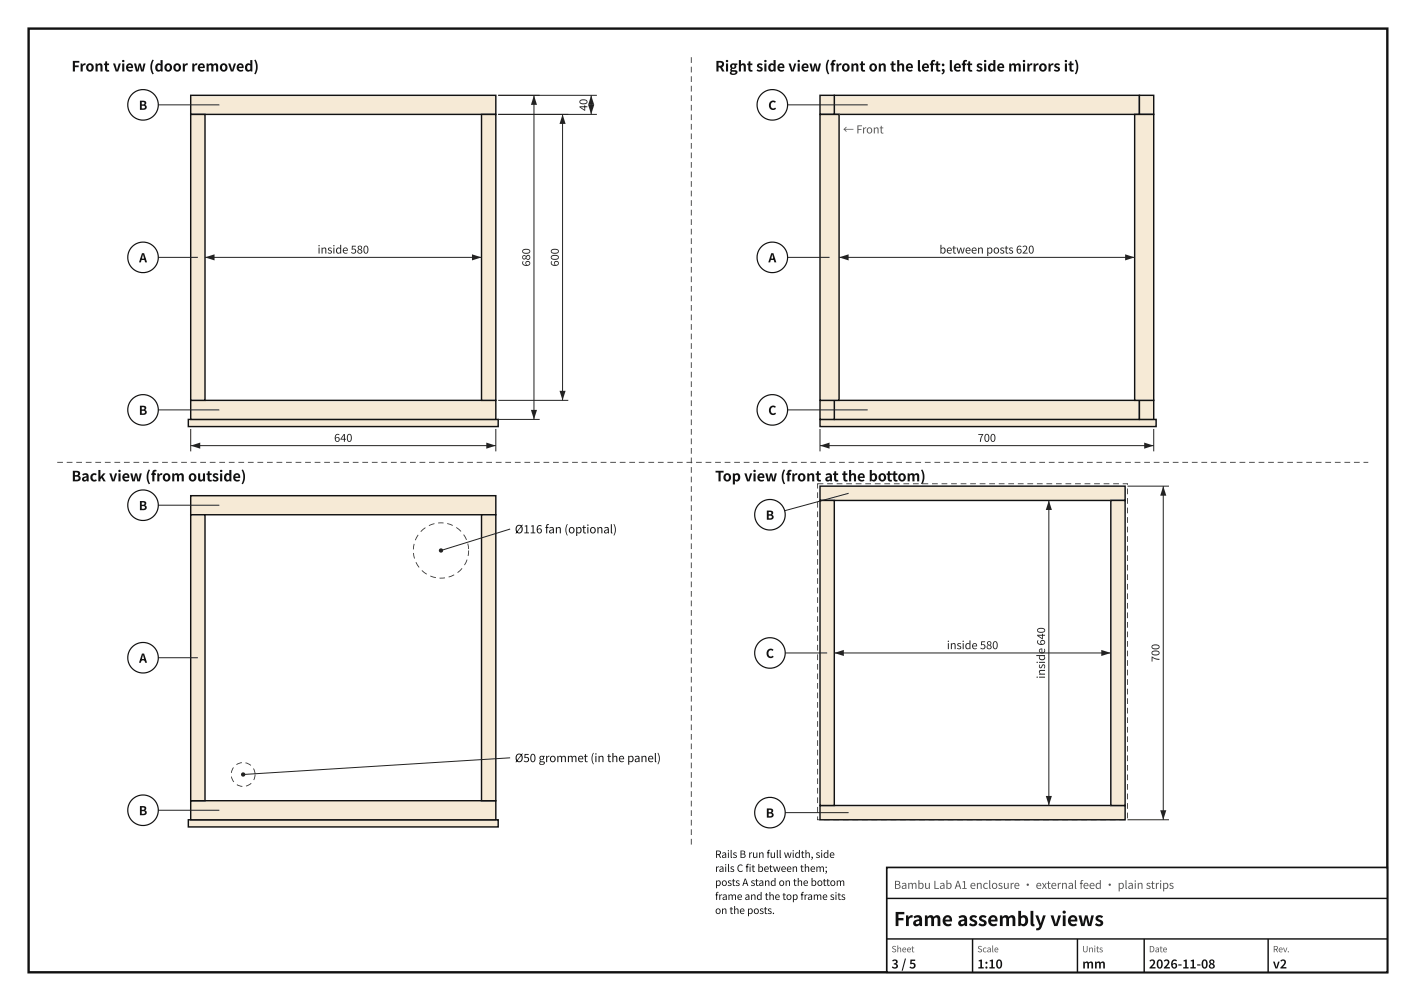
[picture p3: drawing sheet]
<svg xmlns="http://www.w3.org/2000/svg" width="297mm" height="210mm" viewBox="0 0 297 210" stroke-linecap="round" stroke-linejoin="round" font-family="sans-serif">
<path d="M39.5 88h65v1.5h-65z" fill="#f6ead6"/>
<path d="M39.5 88h65v1.5h-65z" fill="none" stroke="#111" stroke-width=".3"/>
<path d="M40 84h64v4h-64z" fill="#f6ead6"/>
<path d="M40 84h64v4h-64z" fill="none" stroke="#111" stroke-width=".3"/>
<path d="M40 20h64v4h-64z" fill="#f6ead6"/>
<path d="M40 20h64v4h-64z" fill="none" stroke="#111" stroke-width=".3"/>
<path d="M40 24h3v60h-3z" fill="#f6ead6"/>
<path d="M40 24h3v60h-3z" fill="none" stroke="#111" stroke-width=".3"/>
<path d="M101 24h3v60h-3z" fill="#f6ead6"/>
<path d="M101 24h3v60h-3z" fill="none" stroke="#111" stroke-width=".3"/>
<path d="M30 22h16" fill="none" stroke="#222" stroke-width=".21"/>
<circle cx="30" cy="22" r="3.2" fill="#fff"/>
<circle cx="30" cy="22" r="3.2" fill="none" stroke="#111" stroke-width=".25"/>
<path d="M30 54h11.5" fill="none" stroke="#222" stroke-width=".21"/>
<circle cx="30" cy="54" r="3.2" fill="#fff"/>
<circle cx="30" cy="54" r="3.2" fill="none" stroke="#111" stroke-width=".25"/>
<path d="M30 86h16" fill="none" stroke="#222" stroke-width=".21"/>
<circle cx="30" cy="86" r="3.2" fill="#fff"/>
<circle cx="30" cy="86" r="3.2" fill="none" stroke="#111" stroke-width=".25"/>
<path d="M40 90v4.7M40 93.5h64M104 90v4.7" fill="none" stroke="#222" stroke-width=".21"/>
<g fill="#222">
<path d="M40 93.5l2-.6v1.2z"/>
<path d="M102 92.9l2 .6-2 .6z"/>
</g>
<path d="M43 54h58" fill="none" stroke="#222" stroke-width=".21"/>
<g fill="#222">
<path d="M43 54l2-.6v1.2z"/>
<path d="M99 53.4l2 .6-2 .6z"/>
</g>
<path d="M104.5 20h8.7M112 20v68M104.5 88h8.7" fill="none" stroke="#222" stroke-width=".21"/>
<g fill="#222">
<path d="M111.4 86h1.2l-.6 2z"/>
<path d="M112 20l.6 2h-1.2z"/>
</g>
<path d="M104.5 24h14.7M118 24v60M104.5 84h14.7" fill="none" stroke="#222" stroke-width=".21"/>
<g fill="#222">
<path d="M117.4 82h1.2l-.6 2z"/>
<path d="M118 24l.6 2h-1.2z"/>
</g>
<path d="M104.5 20h20.7M124 20v4M104.5 24h20.7" fill="none" stroke="#222" stroke-width=".21"/>
<g fill="#222">
<path d="M123.4 22h1.2l-.6 2z"/>
<path d="M124 20l.6 2h-1.2z"/>
</g>
<path d="M172 88h70.5v1.5h-70.5z" fill="#f6ead6"/>
<path d="M172 88h70.5v1.5h-70.5z" fill="none" stroke="#111" stroke-width=".3"/>
<path d="M175 84h64v4h-64z" fill="#f6ead6"/>
<path d="M175 84h64v4h-64z" fill="none" stroke="#111" stroke-width=".3"/>
<path d="M175 20h64v4h-64z" fill="#f6ead6"/>
<path d="M175 20h64v4h-64z" fill="none" stroke="#111" stroke-width=".3"/>
<path d="M172 84h3v4h-3z" fill="#f6ead6"/>
<path d="M172 84h3v4h-3z" fill="none" stroke="#111" stroke-width=".3"/>
<path d="M239 84h3v4h-3z" fill="#f6ead6"/>
<path d="M239 84h3v4h-3z" fill="none" stroke="#111" stroke-width=".3"/>
<path d="M172 20h3v4h-3z" fill="#f6ead6"/>
<path d="M172 20h3v4h-3z" fill="none" stroke="#111" stroke-width=".3"/>
<path d="M239 20h3v4h-3z" fill="#f6ead6"/>
<path d="M239 20h3v4h-3z" fill="none" stroke="#111" stroke-width=".3"/>
<path d="M172 24h4v60h-4z" fill="#f6ead6"/>
<path d="M172 24h4v60h-4z" fill="none" stroke="#111" stroke-width=".3"/>
<path d="M238 24h4v60h-4z" fill="#f6ead6"/>
<path d="M238 24h4v60h-4z" fill="none" stroke="#111" stroke-width=".3"/>
<path d="M162 22h20" fill="none" stroke="#222" stroke-width=".21"/>
<circle cx="162" cy="22" r="3.2" fill="#fff"/>
<circle cx="162" cy="22" r="3.2" fill="none" stroke="#111" stroke-width=".25"/>
<path d="M162 54h12" fill="none" stroke="#222" stroke-width=".21"/>
<circle cx="162" cy="54" r="3.2" fill="#fff"/>
<circle cx="162" cy="54" r="3.2" fill="none" stroke="#111" stroke-width=".25"/>
<path d="M162 86h20" fill="none" stroke="#222" stroke-width=".21"/>
<circle cx="162" cy="86" r="3.2" fill="#fff"/>
<circle cx="162" cy="86" r="3.2" fill="none" stroke="#111" stroke-width=".25"/>
<path d="M172 90v4.7M172 93.5h70M242 90v4.7" fill="none" stroke="#222" stroke-width=".21"/>
<g fill="#222">
<path d="M172 93.5l2-.6v1.2z"/>
<path d="M240 92.9l2 .6-2 .6z"/>
</g>
<path d="M176 54h62" fill="none" stroke="#222" stroke-width=".21"/>
<g fill="#222">
<path d="M176 54l2-.6v1.2z"/>
<path d="M236 53.4l2 .6-2 .6z"/>
</g>
<path d="M39.5 172h65v1.5h-65z" fill="#f6ead6"/>
<path d="M39.5 172h65v1.5h-65z" fill="none" stroke="#111" stroke-width=".3"/>
<path d="M40 168h64v4h-64z" fill="#f6ead6"/>
<path d="M40 168h64v4h-64z" fill="none" stroke="#111" stroke-width=".3"/>
<path d="M40 104h64v4h-64z" fill="#f6ead6"/>
<path d="M40 104h64v4h-64z" fill="none" stroke="#111" stroke-width=".3"/>
<path d="M101 108h3v60h-3z" fill="#f6ead6"/>
<path d="M101 108h3v60h-3z" fill="none" stroke="#111" stroke-width=".3"/>
<path d="M40 108h3v60h-3z" fill="#f6ead6"/>
<path d="M40 108h3v60h-3z" fill="none" stroke="#111" stroke-width=".3"/>
<path d="M30 106h16" fill="none" stroke="#222" stroke-width=".21"/>
<circle cx="30" cy="106" r="3.2" fill="#fff"/>
<circle cx="30" cy="106" r="3.2" fill="none" stroke="#111" stroke-width=".25"/>
<path d="M30 138h11.5" fill="none" stroke="#222" stroke-width=".21"/>
<circle cx="30" cy="138" r="3.2" fill="#fff"/>
<circle cx="30" cy="138" r="3.2" fill="none" stroke="#111" stroke-width=".25"/>
<path d="M30 170h16" fill="none" stroke="#222" stroke-width=".21"/>
<circle cx="30" cy="170" r="3.2" fill="#fff"/>
<circle cx="30" cy="170" r="3.2" fill="none" stroke="#111" stroke-width=".25"/>
<g fill="#333">
<path d="M51.6 164.8l1-.5 .2 .1-.9 .5-.3 .1zM49.7 164.5l1.1 .4v.2l-.9-.2-.3-.2zM48.4 162.9h.2l.5 1.1-.1 .1zM48.9 161l.1 .1-.4 1.1h-.2zM49.5 160.4l1.2-.5v.2l-1.1 .4zM51.5 160l1.2 .5-.1 .2-1.1-.6zM53.1 161.3l.1-.1 .2 .3 .2 .9h-.2zM53.4 162.5h.2v.3l-.3 .9-.2-.1z"/>
<path d="M97.9 117.4l.2 .1-.6 1.1-.1-.1zM95.9 120.1l1-.9 .1 .1-1 .9zM94.1 121l1.1-.5 .1 .2-1.2 .5zM92.2 121.2l1.1-.1v.2l-1.1 .1zM90.3 120.8l1.1 .3v.2l-1.2-.4zM88.6 119.6l1 .8-.1 .1-1.1-.7zM87.2 118l.1-.1 .7 1.1-.2 .1zM86.6 116h.2l.2 1.2h-.1zM86.8 114.1h.2l-.2 1.2h-.2zM87.6 112.2l.2 .1-.6 1.1-.2-.1zM88.4 111.3l.8-.7 .1 .2-1 .8-.1-.1zM89.9 110.2l1.2-.4 .1 .2-1.2 .4zM91.9 109.6h1.1v.2h-1.1zM93.8 109.8l1.2 .4-.1 .1-1.1-.4zM95.8 110.6l1 .8-.2 .2-.9-.9zM97.2 112.2l.1-.1 .6 1.1-.1 .1zM98 114.1l.2-.1 .2 1.2h-.2zM98.2 115.5h.2l-.1 1.2-.2-.1z"/>
</g>
<path d="M107 111l-14.5 4.5" fill="none" stroke="#222" stroke-width=".21"/>
<circle cx="92.5" cy="115.5" r=".45" fill="#222"/>
<path d="M107 159l-56 3.5" fill="none" stroke="#222" stroke-width=".21"/>
<circle cx="51" cy="162.5" r=".45" fill="#222"/>
<path d="M173.5 101.4h1.2v.2h-1.2zM175.5 101.4h1.2v.2h-1.2zM177.5 101.4h1.2v.2h-1.2zM179.5 101.4h1.2v.2h-1.2zM181.5 101.4h1.2v.2h-1.2zM183.5 101.4h1.2v.2h-1.2zM185.5 101.4h1.2v.2h-1.2zM187.5 101.4h1.2v.2h-1.2zM189.5 101.4h1.2v.2h-1.2zM191.5 101.4h1.2v.2h-1.2zM193.5 101.4h1.2v.2h-1.2zM195.5 101.4h1.2v.2h-1.2zM197.5 101.4h1.2v.2h-1.2zM199.5 101.4h1.2v.2h-1.2zM201.5 101.4h1.2v.2h-1.2zM203.5 101.4h1.2v.2h-1.2zM205.5 101.4h1.2v.2h-1.2zM207.5 101.4h1.2v.2h-1.2zM209.5 101.4h1.2v.2h-1.2zM211.5 101.4h1.2v.2h-1.2zM213.5 101.4h1.2v.2h-1.2zM215.5 101.4h1.2v.2h-1.2zM217.5 101.4h1.2v.2h-1.2zM219.5 101.4h1.2v.2h-1.2zM221.5 101.4h1.2v.2h-1.2zM223.5 101.4h1.2v.2h-1.2zM225.5 101.4h1.2v.2h-1.2zM227.5 101.4h1.2v.2h-1.2zM229.5 101.4h1.2v.2h-1.2zM231.5 101.4h1.2v.2h-1.2zM233.5 101.4h1.2v.2h-1.2zM235.5 101.4h1.1v.3h-.2l.1-.2-1 .1zM236.4 102.5h.2v1.2h-.2zM236.4 104.5h.2v1.2h-.2zM236.4 106.5h.2v1.2h-.2zM236.4 108.5h.2v1.2h-.2zM236.4 110.5h.2v1.2h-.2zM236.4 112.5h.2v1.2h-.2zM236.4 114.5h.2v1.2h-.2zM236.4 116.5h.2v1.2h-.2zM236.4 118.5h.2v1.2h-.2zM236.4 120.5h.2v1.2h-.2zM236.4 122.5h.2v1.2h-.2zM236.4 124.5h.2v1.2h-.2zM236.4 126.5h.2v1.2h-.2zM236.4 128.5h.2v1.2h-.2zM236.4 130.5h.2v1.2h-.2zM236.4 132.5h.2v1.2h-.2zM236.4 134.5h.2v1.2h-.2zM236.4 136.5h.2v1.2h-.2zM236.4 138.5h.2v1.2h-.2zM236.4 140.5h.2v1.2h-.2zM236.4 142.5h.2v1.2h-.2zM236.4 144.5h.2v1.2h-.2zM236.4 146.5h.2v1.2h-.2zM236.4 148.5h.2v1.2h-.2zM236.4 150.5h.2v1.2h-.2zM236.4 152.5h.2v1.2h-.2zM236.4 154.5h.2v1.2h-.2zM236.4 156.5h.2v1.2h-.2zM236.4 158.5h.2v1.2h-.2zM236.4 160.5h.2v1.2h-.2zM236.4 162.5h.2v1.2h-.2zM236.4 164.5h.2v1.2h-.2zM236.4 166.5h.2v1.2h-.2zM236.4 168.5h.2v1.2h-.2zM236.4 170.5h.2v1.2h-.2zM234.8 171.9h1.2v.2h-1.2zM232.8 171.9h1.2v.2h-1.2zM230.8 171.9h1.2v.2h-1.2zM228.8 171.9h1.2v.2h-1.2zM226.8 171.9h1.2v.2h-1.2zM224.8 171.9h1.2v.2h-1.2zM222.8 171.9h1.2v.2h-1.2zM220.8 171.9h1.2v.2h-1.2zM218.8 171.9h1.2v.2h-1.2zM216.8 171.9h1.2v.2h-1.2zM214.8 171.9h1.2v.2h-1.2zM212.8 171.9h1.2v.2h-1.2zM210.8 171.9h1.2v.2h-1.2zM208.8 171.9h1.2v.2h-1.2zM206.8 171.9h1.2v.2h-1.2zM204.8 171.9h1.2v.2h-1.2zM202.8 171.9h1.2v.2h-1.2zM200.8 171.9h1.2v.2h-1.2zM198.8 171.9h1.2v.2h-1.2zM196.8 171.9h1.2v.2h-1.2zM194.8 171.9h1.2v.2h-1.2zM192.8 171.9h1.2v.2h-1.2zM190.8 171.9h1.2v.2h-1.2zM188.8 171.9h1.2v.2h-1.2zM186.8 171.9h1.2v.2h-1.2zM184.8 171.9h1.2v.2h-1.2zM182.8 171.9h1.2v.2h-1.2zM180.8 171.9h1.2v.2h-1.2zM178.8 171.9h1.2v.2h-1.2zM176.8 171.9h1.2v.2h-1.2zM174.8 171.9h1.2v.2h-1.2zM172.8 171.9h1.2v.2h-1.2zM171.4 171.3h.2l-.1 .7 .5-.1v.2h-.6zM171.4 169.3h.2v1.2h-.2zM171.4 167.3h.2v1.2h-.2zM171.4 165.3h.2v1.2h-.2zM171.4 163.3h.2v1.2h-.2zM171.4 161.3h.2v1.2h-.2zM171.4 159.3h.2v1.2h-.2zM171.4 157.3h.2v1.2h-.2zM171.4 155.3h.2v1.2h-.2zM171.4 153.3h.2v1.2h-.2zM171.4 151.3h.2v1.2h-.2zM171.4 149.3h.2v1.2h-.2zM171.4 147.3h.2v1.2h-.2zM171.4 145.3h.2v1.2h-.2zM171.4 143.3h.2v1.2h-.2zM171.4 141.3h.2v1.2h-.2zM171.4 139.3h.2v1.2h-.2zM171.4 137.3h.2v1.2h-.2zM171.4 135.3h.2v1.2h-.2zM171.4 133.3h.2v1.2h-.2zM171.4 131.3h.2v1.2h-.2zM171.4 129.3h.2v1.2h-.2zM171.4 127.3h.2v1.2h-.2zM171.4 125.3h.2v1.2h-.2zM171.4 123.3h.2v1.2h-.2zM171.4 121.3h.2v1.2h-.2zM171.4 119.3h.2v1.2h-.2zM171.4 117.3h.2v1.2h-.2zM171.4 115.3h.2v1.2h-.2zM171.4 113.3h.2v1.2h-.2zM171.4 111.3h.2v1.2h-.2zM171.4 109.3h.2v1.2h-.2zM171.4 107.3h.2v1.2h-.2zM171.4 105.3h.2v1.2h-.2zM171.4 103.3h.2v1.2h-.2zM171.4 101.4h1.3v.2l-1.2-.1 .1 1h-.2z" fill="#333"/>
<path d="M172 169h64v3h-64z" fill="#f6ead6"/>
<path d="M172 169h64v3h-64z" fill="none" stroke="#111" stroke-width=".3"/>
<path d="M172 102h64v3h-64z" fill="#f6ead6"/>
<path d="M172 102h64v3h-64z" fill="none" stroke="#111" stroke-width=".3"/>
<path d="M172 105h3v64h-3z" fill="#f6ead6"/>
<path d="M172 105h3v64h-3z" fill="none" stroke="#111" stroke-width=".3"/>
<path d="M233 105h3v64h-3z" fill="#f6ead6"/>
<path d="M233 105h3v64h-3z" fill="none" stroke="#111" stroke-width=".3"/>
<path d="M178 103.5l-16.5 4.5" fill="none" stroke="#222" stroke-width=".21"/>
<circle cx="161.5" cy="108" r="3.2" fill="#fff"/>
<circle cx="161.5" cy="108" r="3.2" fill="none" stroke="#111" stroke-width=".25"/>
<path d="M161.5 137h12" fill="none" stroke="#222" stroke-width=".21"/>
<circle cx="161.5" cy="137" r="3.2" fill="#fff"/>
<circle cx="161.5" cy="137" r="3.2" fill="none" stroke="#111" stroke-width=".25"/>
<path d="M161.5 170.5h16.5" fill="none" stroke="#222" stroke-width=".21"/>
<circle cx="161.5" cy="170.5" r="3.2" fill="#fff"/>
<circle cx="161.5" cy="170.5" r="3.2" fill="none" stroke="#111" stroke-width=".25"/>
<path d="M236.5 102h8.7M244 102v70M236.5 172h8.7" fill="none" stroke="#222" stroke-width=".21"/>
<g fill="#222">
<path d="M243.4 170h1.2l-.6 2z"/>
<path d="M244 102l.6 2h-1.2z"/>
</g>
<path d="M175 137h58" fill="none" stroke="#222" stroke-width=".21"/>
<g fill="#222">
<path d="M175 137l2-.6v1.2z"/>
<path d="M231 136.4l2 .6-2 .6z"/>
</g>
<path d="M220 105v64" fill="none" stroke="#222" stroke-width=".21"/>
<g fill="#222">
<path d="M219.4 167h1.2l-.6 2z"/>
<path d="M220 105l.6 2h-1.2z"/>
</g>
<g fill="#333">
<path d="M144.9 12h.2v1.2h-.2zM144.9 14h.2v1.2h-.2zM144.9 16h.2v1.2h-.2zM144.9 18h.2v1.2h-.2zM144.9 20h.2v1.2h-.2zM144.9 22h.2v1.2h-.2zM144.9 24h.2v1.2h-.2zM144.9 26h.2v1.2h-.2zM144.9 28h.2v1.2h-.2zM144.9 30h.2v1.2h-.2zM144.9 32h.2v1.2h-.2zM144.9 34h.2v1.2h-.2zM144.9 36h.2v1.2h-.2zM144.9 38h.2v1.2h-.2zM144.9 40h.2v1.2h-.2zM144.9 42h.2v1.2h-.2zM144.9 44h.2v1.2h-.2zM144.9 46h.2v1.2h-.2zM144.9 48h.2v1.2h-.2zM144.9 50h.2v1.2h-.2zM144.9 52h.2v1.2h-.2zM144.9 54h.2v1.2h-.2zM144.9 56h.2v1.2h-.2zM144.9 58h.2v1.2h-.2zM144.9 60h.2v1.2h-.2zM144.9 62h.2v1.2h-.2zM144.9 64h.2v1.2h-.2zM144.9 66h.2v1.2h-.2zM144.9 68h.2v1.2h-.2zM144.9 70h.2v1.2h-.2zM144.9 72h.2v1.2h-.2zM144.9 74h.2v1.2h-.2zM144.9 76h.2v1.2h-.2zM144.9 78h.2v1.2h-.2zM144.9 80h.2v1.2h-.2zM144.9 82h.2v1.2h-.2zM144.9 84h.2v1.2h-.2zM144.9 86h.2v1.2h-.2zM144.9 88h.2v1.2h-.2zM144.9 90h.2v1.2h-.2zM144.9 92h.2v1.2h-.2zM144.9 94h.2v1.2h-.2zM144.9 96h.2v1.2h-.2zM144.9 98h.2v1.2h-.2zM144.9 100h.2v1.2h-.2zM144.9 102h.2v1.2h-.2zM144.9 104h.2v1.2h-.2zM144.9 106h.2v1.2h-.2zM144.9 108h.2v1.2h-.2zM144.9 110h.2v1.2h-.2zM144.9 112h.2v1.2h-.2zM144.9 114h.2v1.2h-.2zM144.9 116h.2v1.2h-.2zM144.9 118h.2v1.2h-.2zM144.9 120h.2v1.2h-.2zM144.9 122h.2v1.2h-.2zM144.9 124h.2v1.2h-.2zM144.9 126h.2v1.2h-.2zM144.9 128h.2v1.2h-.2zM144.9 130h.2v1.2h-.2zM144.9 132h.2v1.2h-.2zM144.9 134h.2v1.2h-.2zM144.9 136h.2v1.2h-.2zM144.9 138h.2v1.2h-.2zM144.9 140h.2v1.2h-.2zM144.9 142h.2v1.2h-.2zM144.9 144h.2v1.2h-.2zM144.9 146h.2v1.2h-.2zM144.9 148h.2v1.2h-.2zM144.9 150h.2v1.2h-.2zM144.9 152h.2v1.2h-.2zM144.9 154h.2v1.2h-.2zM144.9 156h.2v1.2h-.2zM144.9 158h.2v1.2h-.2zM144.9 160h.2v1.2h-.2zM144.9 162h.2v1.2h-.2zM144.9 164h.2v1.2h-.2zM144.9 166h.2v1.2h-.2zM144.9 168h.2v1.2h-.2zM144.9 170h.2v1.2h-.2zM144.9 172h.2v1.2h-.2zM144.9 174h.2v1.2h-.2zM144.9 176h.2v1.2h-.2z"/>
<path d="M12 96.9h1.2v.2h-1.2zM14 96.9h1.2v.2h-1.2zM16 96.9h1.2v.2h-1.2zM18 96.9h1.2v.2h-1.2zM20 96.9h1.2v.2h-1.2zM22 96.9h1.2v.2h-1.2zM24 96.9h1.2v.2h-1.2zM26 96.9h1.2v.2h-1.2zM28 96.9h1.2v.2h-1.2zM30 96.9h1.2v.2h-1.2zM32 96.9h1.2v.2h-1.2zM34 96.9h1.2v.2h-1.2zM36 96.9h1.2v.2h-1.2zM38 96.9h1.2v.2h-1.2zM40 96.9h1.2v.2h-1.2zM42 96.9h1.2v.2h-1.2zM44 96.9h1.2v.2h-1.2zM46 96.9h1.2v.2h-1.2zM48 96.9h1.2v.2h-1.2zM50 96.9h1.2v.2h-1.2zM52 96.9h1.2v.2h-1.2zM54 96.9h1.2v.2h-1.2zM56 96.9h1.2v.2h-1.2zM58 96.9h1.2v.2h-1.2zM60 96.9h1.2v.2h-1.2zM62 96.9h1.2v.2h-1.2zM64 96.9h1.2v.2h-1.2zM66 96.9h1.2v.2h-1.2zM68 96.9h1.2v.2h-1.2zM70 96.9h1.2v.2h-1.2zM72 96.9h1.2v.2h-1.2zM74 96.9h1.2v.2h-1.2zM76 96.9h1.2v.2h-1.2zM78 96.9h1.2v.2h-1.2zM80 96.9h1.2v.2h-1.2zM82 96.9h1.2v.2h-1.2zM84 96.9h1.2v.2h-1.2zM86 96.9h1.2v.2h-1.2zM88 96.9h1.2v.2h-1.2zM90 96.9h1.2v.2h-1.2zM92 96.9h1.2v.2h-1.2zM94 96.9h1.2v.2h-1.2zM96 96.9h1.2v.2h-1.2zM98 96.9h1.2v.2h-1.2zM100 96.9h1.2v.2h-1.2zM102 96.9h1.2v.2h-1.2zM104 96.9h1.2v.2h-1.2zM106 96.9h1.2v.2h-1.2zM108 96.9h1.2v.2h-1.2zM110 96.9h1.2v.2h-1.2zM112 96.9h1.2v.2h-1.2zM114 96.9h1.2v.2h-1.2zM116 96.9h1.2v.2h-1.2zM118 96.9h1.2v.2h-1.2zM120 96.9h1.2v.2h-1.2zM122 96.9h1.2v.2h-1.2zM124 96.9h1.2v.2h-1.2zM126 96.9h1.2v.2h-1.2zM128 96.9h1.2v.2h-1.2zM130 96.9h1.2v.2h-1.2zM132 96.9h1.2v.2h-1.2zM134 96.9h1.2v.2h-1.2zM136 96.9h1.2v.2h-1.2zM138 96.9h1.2v.2h-1.2zM140 96.9h1.2v.2h-1.2zM142 96.9h1.2v.2h-1.2zM144 96.9h1.2v.2h-1.2zM146 96.9h1.2v.2h-1.2zM148 96.9h1.2v.2h-1.2zM150 96.9h1.2v.2h-1.2zM152 96.9h1.2v.2h-1.2zM154 96.9h1.2v.2h-1.2zM156 96.9h1.2v.2h-1.2zM158 96.9h1.2v.2h-1.2zM160 96.9h1.2v.2h-1.2zM162 96.9h1.2v.2h-1.2zM164 96.9h1.2v.2h-1.2zM166 96.9h1.2v.2h-1.2zM168 96.9h1.2v.2h-1.2zM170 96.9h1.2v.2h-1.2zM172 96.9h1.2v.2h-1.2zM174 96.9h1.2v.2h-1.2zM176 96.9h1.2v.2h-1.2zM178 96.9h1.2v.2h-1.2zM180 96.9h1.2v.2h-1.2zM182 96.9h1.2v.2h-1.2zM184 96.9h1.2v.2h-1.2zM186 96.9h1.2v.2h-1.2zM188 96.9h1.2v.2h-1.2zM190 96.9h1.2v.2h-1.2zM192 96.9h1.2v.2h-1.2zM194 96.9h1.2v.2h-1.2zM196 96.9h1.2v.2h-1.2zM198 96.9h1.2v.2h-1.2zM200 96.9h1.2v.2h-1.2zM202 96.9h1.2v.2h-1.2zM204 96.9h1.2v.2h-1.2zM206 96.9h1.2v.2h-1.2zM208 96.9h1.2v.2h-1.2zM210 96.9h1.2v.2h-1.2zM212 96.9h1.2v.2h-1.2zM214 96.9h1.2v.2h-1.2zM216 96.9h1.2v.2h-1.2zM218 96.9h1.2v.2h-1.2zM220 96.9h1.2v.2h-1.2zM222 96.9h1.2v.2h-1.2zM224 96.9h1.2v.2h-1.2zM226 96.9h1.2v.2h-1.2zM228 96.9h1.2v.2h-1.2zM230 96.9h1.2v.2h-1.2zM232 96.9h1.2v.2h-1.2zM234 96.9h1.2v.2h-1.2zM236 96.9h1.2v.2h-1.2zM238 96.9h1.2v.2h-1.2zM240 96.9h1.2v.2h-1.2zM242 96.9h1.2v.2h-1.2zM244 96.9h1.2v.2h-1.2zM246 96.9h1.2v.2h-1.2zM248 96.9h1.2v.2h-1.2zM250 96.9h1.2v.2h-1.2zM252 96.9h1.2v.2h-1.2zM254 96.9h1.2v.2h-1.2zM256 96.9h1.2v.2h-1.2zM258 96.9h1.2v.2h-1.2zM260 96.9h1.2v.2h-1.2zM262 96.9h1.2v.2h-1.2zM264 96.9h1.2v.2h-1.2zM266 96.9h1.2v.2h-1.2zM268 96.9h1.2v.2h-1.2zM270 96.9h1.2v.2h-1.2zM272 96.9h1.2v.2h-1.2zM274 96.9h1.2v.2h-1.2zM276 96.9h1.2v.2h-1.2zM278 96.9h1.2v.2h-1.2zM280 96.9h1.2v.2h-1.2zM282 96.9h1.2v.2h-1.2zM284 96.9h1.2v.2h-1.2zM286 96.9h1v.2h-1z"/>
</g>
<path d="M6 6h285v198h-285z" fill="none" stroke="#111" stroke-width=".5"/>
<path d="M186 182h105v22h-105z" fill="#fff"/>
<path d="M186 182h105v22h-105z" fill="none" stroke="#111" stroke-width=".35"/>
<path d="M186 188.5h105M186 197h105M204 197v7M226 197v7M240 197v7M266 197v7" fill="none" stroke="#111" stroke-width=".3"/>
<text font-size="4" fill="#111" x="187.5" y="194.3">Frame assembly views</text>
<g font-size="3" fill="#111">
<text x="15" y="15">Front view (door removed)</text>
<text x="150" y="15">Right side view (front on the left; left side mirrors it)</text>
<text x="15" y="101">Back view (from outside)</text>
<text x="150" y="101">Top view (front at the bottom)</text>
</g>
<g font-size="2.6" fill="#111">
<text x="29.1" y="23">B</text>
<text x="161.1" y="23">C</text>
<text x="29.2" y="55">A</text>
<text x="161.2" y="55">A</text>
<text x="29.1" y="87">B</text>
<text x="161.1" y="87">C</text>
<text x="29.1" y="107">B</text>
<text x="160.6" y="109">B</text>
<text x="29.2" y="139">A</text>
<text x="160.6" y="138">C</text>
<text x="29.1" y="171">B</text>
<text x="160.6" y="171.5">B</text>
<text x="187" y="203.2">3 / 5</text>
<text x="205" y="203.2">1:10</text>
<text x="227" y="203.2">mm</text>
<text x="241" y="203.2">2026-11-08</text>
<text x="267" y="203.2">v2</text>
</g>
<g font-size="2.4" fill="#111">
<text x="108" y="111.9">Ø116 fan (optional)</text>
<text x="108" y="159.9">Ø50 grommet (in the panel)</text>
</g>
<g font-size="2.3" fill="#222">
<text x="123.2" y="23.3" transform="rotate(-90 123.2 23.3)">40</text>
<text x="66.6" y="53.2">inside 580</text>
<text x="197" y="53.2">between posts 620</text>
<text x="111.2" y="55.9" transform="rotate(-90 111.2 55.9)">680</text>
<text x="117.2" y="55.9" transform="rotate(-90 117.2 55.9)">600</text>
<text x="70.1" y="92.7">640</text>
<text x="205.1" y="92.7">700</text>
<text x="198.6" y="136.2">inside 580</text>
<text x="219.2" y="142.4" transform="rotate(-90 219.2 142.4)">inside 640</text>
<text x="243.2" y="138.9" transform="rotate(-90 243.2 138.9)">700</text>
</g>
<g font-size="2.3" fill="#555">
<text x="176.8" y="28">← Front</text>
<text x="187.5" y="186.5">Bambu Lab A1 enclosure · external feed · plain strips</text>
</g>
<g font-size="2.1" fill="#111">
<text x="150" y="180">Rails B run full width, side</text>
<text x="150" y="182.9">rails C ft between them;</text>
<text x="150" y="185.9">posts A stand on the bottom</text>
<text x="156.4" y="182.9">i</text>
<text x="150" y="188.8">frame and the top frame sits</text>
<text x="150" y="191.8">on the posts.</text>
</g>
<g font-size="1.8" fill="#555">
<text x="187" y="199.8">Sheet</text>
<text x="205" y="199.8">Scale</text>
<text x="227" y="199.8">Units</text>
<text x="241" y="199.8">Date</text>
<text x="267" y="199.8">Rev.</text>
</g>
</svg>
